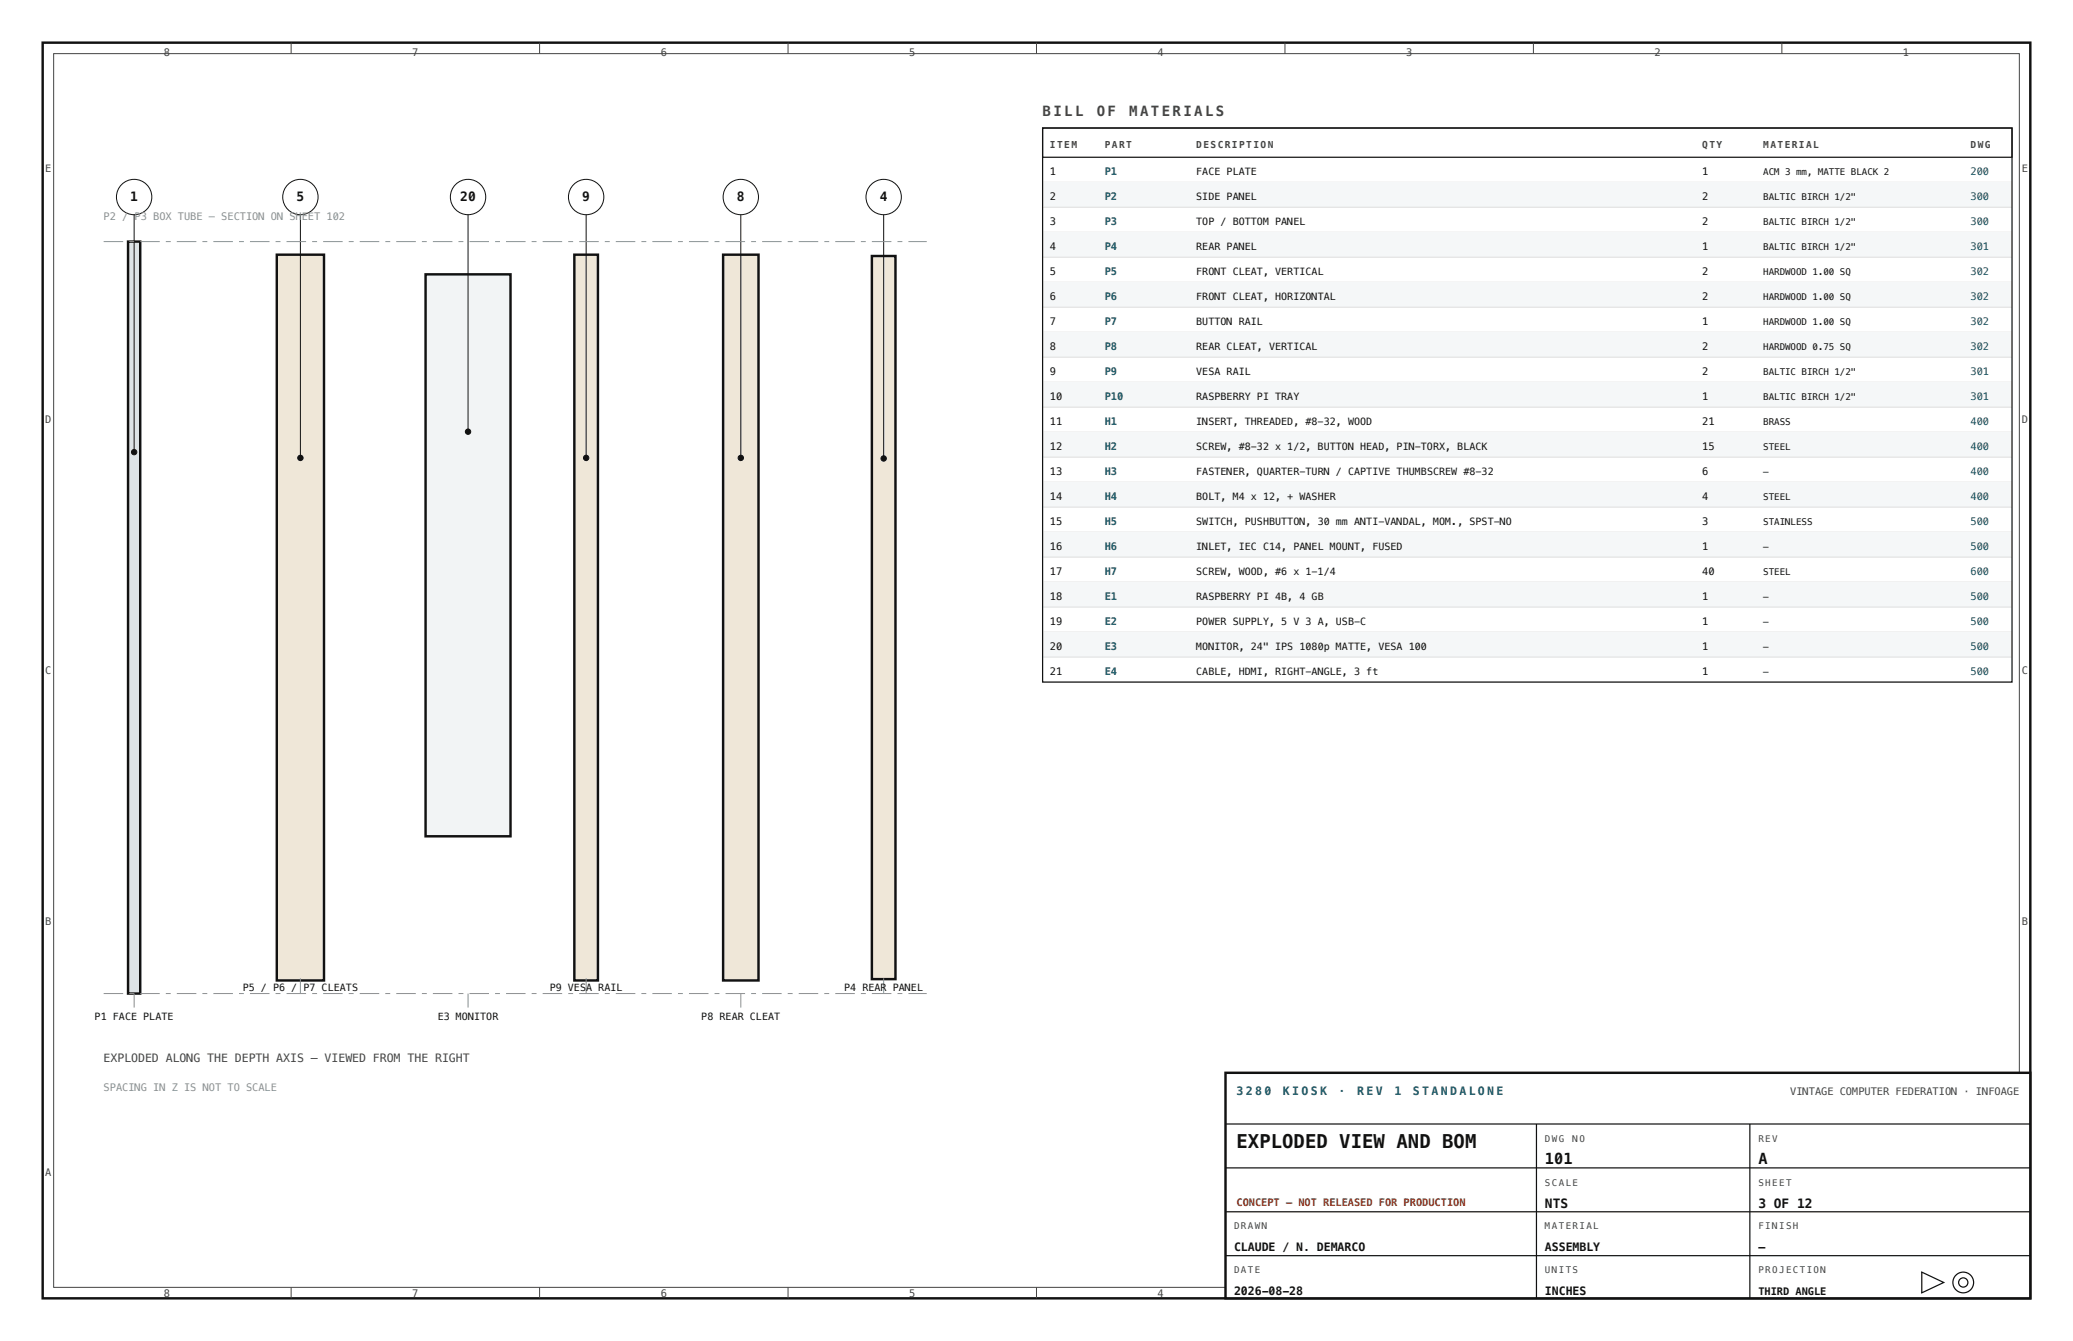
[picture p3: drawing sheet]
<svg xmlns="http://www.w3.org/2000/svg" width="432mm" height="279mm" viewBox="0 0 432 279" stroke-linecap="round" stroke-linejoin="round" font-family="sans-serif">
<path d="M8.9 8.9h414v261.6h-414z" fill="none" stroke="#111" stroke-width=".51"/>
<g fill="none" stroke="#444" stroke-width=".21">
<path d="M11.2 11.2h409.4v257h-409.4zM60.6 8.9v2.3M112.4 8.9v2.3M164.1 8.9v2.3M215.9 8.9v2.3M267.7 8.9v2.3M319.4 8.9v2.3M371.2 8.9v2.3M60.6 268.2v2.3M112.4 268.2v2.3M164.1 268.2v2.3M215.9 268.2v2.3"/>
<path d="M267.7 268.2v2.3M319.4 268.2v2.3M371.2 268.2v2.3"/>
</g>
<path d="M255.3 223.5h167.6v47h-167.6z" fill="#fff" stroke="#111" stroke-width=".51"/>
<g fill="none" stroke="#111" stroke-width=".25">
<path d="M255.3 234.2h167.6M320 234.2v36.3M364.5 234.2v36.3M255.3 243.3h167.6M255.3 252.5h167.6M255.3 261.6h167.6M400.3 265l4.6 2.2-4.6 2.2z"/>
<circle cx="408.9" cy="267.2" r="2.16"/>
<circle cx="408.9" cy="267.2" r=".97"/>
</g>
<path d="M26.7 50.3h2.5v156.7h-2.5z" fill="#dde3e6" stroke="#111" stroke-width=".51"/>
<path d="M27.9 207v2.9" fill="none" stroke="#8a9095" stroke-width=".21"/>
<path d="M27.9 41.1v53.1" fill="none" stroke="#111" stroke-width=".21"/>
<circle cx="27.9" cy="94.2" r=".56" fill="#111" stroke="#111" stroke-width=".21"/>
<circle cx="27.9" cy="41.1" r="3.7" fill="#fff" stroke="#111" stroke-width=".21"/>
<path d="M57.7 53.1h9.8v151.2h-9.8z" fill="#efe7d8" stroke="#111" stroke-width=".51"/>
<path d="M62.6 203.8v3.2" fill="none" stroke="#8a9095" stroke-width=".21"/>
<path d="M62.6 41.1v54.3" fill="none" stroke="#111" stroke-width=".21"/>
<circle cx="62.6" cy="95.4" r=".56" fill="#111" stroke="#111" stroke-width=".21"/>
<circle cx="62.6" cy="41.1" r="3.7" fill="#fff" stroke="#111" stroke-width=".21"/>
<path d="M88.6 57.2h17.7v117h-17.7z" fill="#f2f4f5" stroke="#111" stroke-width=".51"/>
<path d="M97.5 207v2.9" fill="none" stroke="#8a9095" stroke-width=".21"/>
<path d="M97.5 41.1v48.8" fill="none" stroke="#111" stroke-width=".21"/>
<circle cx="97.5" cy="89.9" r=".56" fill="#111" stroke="#111" stroke-width=".21"/>
<circle cx="97.5" cy="41.1" r="3.7" fill="#fff" stroke="#111" stroke-width=".21"/>
<path d="M119.6 53.1h4.9v151.2h-4.9z" fill="#efe7d8" stroke="#111" stroke-width=".51"/>
<path d="M122.1 203.8v3.2" fill="none" stroke="#8a9095" stroke-width=".21"/>
<path d="M122.1 41.1v54.3" fill="none" stroke="#111" stroke-width=".21"/>
<circle cx="122.1" cy="95.4" r=".56" fill="#111" stroke="#111" stroke-width=".21"/>
<circle cx="122.1" cy="41.1" r="3.7" fill="#fff" stroke="#111" stroke-width=".21"/>
<path d="M150.6 53.1h7.4v151.2h-7.4z" fill="#efe7d8" stroke="#111" stroke-width=".51"/>
<path d="M154.3 207v2.9" fill="none" stroke="#8a9095" stroke-width=".21"/>
<path d="M154.3 41.1v54.3" fill="none" stroke="#111" stroke-width=".21"/>
<circle cx="154.3" cy="95.4" r=".56" fill="#111" stroke="#111" stroke-width=".21"/>
<circle cx="154.3" cy="41.1" r="3.7" fill="#fff" stroke="#111" stroke-width=".21"/>
<path d="M181.6 53.3h4.9v150.7h-4.9z" fill="#efe7d8" stroke="#111" stroke-width=".51"/>
<path d="M184.1 203.8v3.2" fill="none" stroke="#8a9095" stroke-width=".21"/>
<path d="M184.1 41.1v54.4" fill="none" stroke="#111" stroke-width=".21"/>
<circle cx="184.1" cy="95.5" r=".56" fill="#111" stroke="#111" stroke-width=".21"/>
<circle cx="184.1" cy="41.1" r="3.7" fill="#fff" stroke="#111" stroke-width=".21"/>
<path d="M21.6 50.3h171.4M21.6 207h171.4" fill="none" stroke="#8a9095" stroke-width=".21" stroke-dasharray="4.1 1.3 1 1.3" stroke-linecap="butt"/>
<path d="M217.2 26.7h201.9v6.1h-201.9z" fill="none" stroke="#111" stroke-width=".25"/>
<path d="M217.2 38h201.9" fill="none" stroke="#ddd" stroke-width=".21"/>
<path d="M217.2 38h201.9v5.2h-201.9z" fill="#f5f7f8"/>
<path d="M217.2 43.2h201.9M217.2 48.4h201.9" fill="none" stroke="#ddd" stroke-width=".21"/>
<path d="M217.2 48.4h201.9v5.2h-201.9z" fill="#f5f7f8"/>
<path d="M217.2 53.6h201.9M217.2 58.8h201.9" fill="none" stroke="#ddd" stroke-width=".21"/>
<path d="M217.2 58.8h201.9v5.2h-201.9z" fill="#f5f7f8"/>
<path d="M217.2 64h201.9M217.2 69.2h201.9" fill="none" stroke="#ddd" stroke-width=".21"/>
<path d="M217.2 69.2h201.9v5.2h-201.9z" fill="#f5f7f8"/>
<path d="M217.2 74.4h201.9M217.2 79.6h201.9" fill="none" stroke="#ddd" stroke-width=".21"/>
<path d="M217.2 79.6h201.9v5.2h-201.9z" fill="#f5f7f8"/>
<path d="M217.2 84.8h201.9M217.2 90h201.9" fill="none" stroke="#ddd" stroke-width=".21"/>
<path d="M217.2 90h201.9v5.2h-201.9z" fill="#f5f7f8"/>
<path d="M217.2 95.2h201.9M217.2 100.5h201.9" fill="none" stroke="#ddd" stroke-width=".21"/>
<path d="M217.2 100.5h201.9v5.2h-201.9z" fill="#f5f7f8"/>
<path d="M217.2 105.7h201.9M217.2 110.9h201.9" fill="none" stroke="#ddd" stroke-width=".21"/>
<path d="M217.2 110.9h201.9v5.2h-201.9z" fill="#f5f7f8"/>
<path d="M217.2 116.1h201.9M217.2 121.3h201.9" fill="none" stroke="#ddd" stroke-width=".21"/>
<path d="M217.2 121.3h201.9v5.2h-201.9z" fill="#f5f7f8"/>
<path d="M217.2 126.5h201.9M217.2 131.7h201.9" fill="none" stroke="#ddd" stroke-width=".21"/>
<path d="M217.2 131.7h201.9v5.2h-201.9z" fill="#f5f7f8"/>
<path d="M217.2 136.9h201.9M217.2 142.1h201.9" fill="none" stroke="#ddd" stroke-width=".21"/>
<path d="M217.2 26.7h201.9v115.4h-201.9z" fill="none" stroke="#111" stroke-width=".25"/>
<text font-size="3.9" fill="#111" x="257.6" y="239.3">EXPLODED VIEW AND BOM</text>
<g font-size="3.2" fill="#111">
<text x="321.8" y="242.4">101</text>
<text x="366.3" y="242.4">A</text>
</g>
<g font-size="2.9" fill="#444">
<text x="217.2" y="24.1">BILL</text>
<text x="228.5" y="24.1">OF</text>
<text x="235.2" y="24.1">MATERIALS</text>
</g>
<g font-size="2.7" fill="#111">
<text x="27.1" y="42">1</text>
<text x="61.8" y="42">5</text>
<text x="95.9" y="42">20</text>
<text x="121.3" y="42">9</text>
<text x="153.5" y="42">8</text>
<text x="183.3" y="42">4</text>
<text x="321.8" y="251.6">NTS</text>
<text x="366.3" y="251.6">3 OF 12</text>
</g>
<text font-size="2.4" fill="#444" x="21.6" y="221.2">EXPLODED ALONG THE DEPTH AXIS — VIEWED FROM THE RIGHT</text>
<g font-size="2.4" fill="#0e5a6b">
<text x="257.6" y="228.2">3 2 8 0</text>
<text x="267.2" y="228.2">K I O S K</text>
<text x="278.8" y="228.2">·</text>
<text x="282.7" y="228.2">R E V</text>
<text x="290.4" y="228.2">1</text>
<text x="294.3" y="228.2">S T A N D A L O N E</text>
</g>
<g font-size="2.4" fill="#111">
<text x="257" y="260.7">CLAUDE / N. DEMARCO</text>
<text x="321.8" y="260.7">ASSEMBLY</text>
<text x="366.3" y="260.7">—</text>
<text x="257" y="269.9">2026-08-28</text>
<text x="321.8" y="269.9">INCHES</text>
</g>
<g font-size="2.2" fill="#444">
<text x="34.1" y="11.6">8</text>
<text x="85.9" y="11.6">7</text>
<text x="137.6" y="11.6">6</text>
<text x="189.4" y="11.6">5</text>
<text x="241.1" y="11.6">4</text>
<text x="292.9" y="11.6">3</text>
<text x="344.6" y="11.6">2</text>
<text x="396.4" y="11.6">1</text>
<text x="9.4" y="35.8">E</text>
<text x="421.1" y="35.8">E</text>
<text x="9.4" y="88.1">D</text>
<text x="421.1" y="88.1">D</text>
<text x="9.4" y="140.5">C</text>
<text x="421.1" y="140.5">C</text>
<text x="9.4" y="192.8">B</text>
<text x="421.1" y="192.8">B</text>
<text x="372.9" y="228.2">VINTAGE COMPUTER FEDERATION · INFOAGE</text>
<text x="9.4" y="245.1">A</text>
<text x="421.1" y="245.1">A</text>
<text x="34.1" y="270.1">8</text>
<text x="85.9" y="270.1">7</text>
<text x="137.6" y="270.1">6</text>
<text x="189.4" y="270.1">5</text>
<text x="241.1" y="270.1">4</text>
<text x="292.9" y="270.1">3</text>
<text x="344.6" y="270.1">2</text>
<text x="396.4" y="270.1">1</text>
</g>
<g font-size="2.2" fill="#111">
<text x="218.7" y="36.4">1</text>
<text x="218.7" y="41.7">2</text>
<text x="354.6" y="36.4">1</text>
<text x="354.6" y="41.7">2</text>
<text x="218.7" y="46.9">3</text>
<text x="354.6" y="46.9">2</text>
<text x="218.7" y="52.1">4</text>
<text x="354.6" y="52.1">1</text>
<text x="218.7" y="57.3">5</text>
<text x="354.6" y="57.3">2</text>
<text x="218.7" y="62.5">6</text>
<text x="354.6" y="62.5">2</text>
<text x="218.7" y="67.7">7</text>
<text x="354.6" y="67.7">1</text>
<text x="218.7" y="72.9">8</text>
<text x="354.6" y="72.9">2</text>
<text x="218.7" y="78.1">9</text>
<text x="218.7" y="83.3">10</text>
<text x="354.6" y="78.1">2</text>
<text x="354.6" y="83.3">1</text>
<text x="218.7" y="88.5">11</text>
<text x="354.6" y="88.5">21</text>
<text x="218.7" y="93.7">12</text>
<text x="354.6" y="93.7">15</text>
<text x="218.7" y="98.9">13</text>
<text x="354.6" y="98.9">6</text>
<text x="218.7" y="104.1">14</text>
<text x="354.6" y="104.1">4</text>
<text x="218.7" y="109.3">15</text>
<text x="354.6" y="109.3">3</text>
<text x="218.7" y="114.6">16</text>
<text x="218.7" y="119.8">17</text>
<text x="354.6" y="114.6">1</text>
<text x="354.6" y="119.8">40</text>
<text x="218.7" y="125">18</text>
<text x="354.6" y="125">1</text>
<text x="218.7" y="130.2">19</text>
<text x="354.6" y="130.2">1</text>
<text x="218.7" y="135.4">20</text>
<text x="354.6" y="135.4">1</text>
<text x="218.7" y="140.6">21</text>
<text x="354.6" y="140.6">1</text>
<text x="366.3" y="269.9">THIRD ANGLE</text>
</g>
<g font-size="2.2" fill="#0e5a6b">
<text x="230.1" y="36.4">P1</text>
<text x="230.1" y="41.7">P2</text>
<text x="410.5" y="36.4">200</text>
<text x="410.5" y="41.7">300</text>
<text x="230.1" y="46.9">P3</text>
<text x="410.5" y="46.9">300</text>
<text x="230.1" y="52.1">P4</text>
<text x="410.5" y="52.1">301</text>
<text x="230.1" y="57.3">P5</text>
<text x="410.5" y="57.3">302</text>
<text x="230.1" y="62.5">P6</text>
<text x="410.5" y="62.5">302</text>
<text x="230.1" y="67.7">P7</text>
<text x="410.5" y="67.7">302</text>
<text x="230.1" y="72.9">P8</text>
<text x="410.5" y="72.9">302</text>
<text x="230.1" y="78.1">P9</text>
<text x="230.1" y="83.3">P10</text>
<text x="410.5" y="78.1">301</text>
<text x="410.5" y="83.3">301</text>
<text x="230.1" y="88.5">H1</text>
<text x="410.5" y="88.5">400</text>
<text x="230.1" y="93.7">H2</text>
<text x="410.5" y="93.7">400</text>
<text x="230.1" y="98.9">H3</text>
<text x="410.5" y="98.9">400</text>
<text x="230.1" y="104.1">H4</text>
<text x="410.5" y="104.1">400</text>
<text x="230.1" y="109.3">H5</text>
<text x="410.5" y="109.3">500</text>
<text x="230.1" y="114.6">H6</text>
<text x="230.1" y="119.8">H7</text>
<text x="410.5" y="114.6">500</text>
<text x="410.5" y="119.8">600</text>
<text x="230.1" y="125">E1</text>
<text x="410.5" y="125">500</text>
<text x="230.1" y="130.2">E2</text>
<text x="410.5" y="130.2">500</text>
<text x="230.1" y="135.4">E3</text>
<text x="410.5" y="135.4">500</text>
<text x="230.1" y="140.6">E4</text>
<text x="410.5" y="140.6">500</text>
</g>
<g font-size="2.2" fill="#8a9095">
<text x="21.6" y="45.8">P2 /</text>
<text x="28" y="45.8">P3 BOX TUBE — SECTION ON SHEET 102</text>
<text x="21.6" y="227.2">SPACING IN Z IS NOT TO SCALE</text>
</g>
<text font-size="2.2" fill="#93331f" x="257.6" y="251.2">CONCEPT — NOT RELEASED FOR PRODUCTION</text>
<g font-size="2.1" fill="#111">
<text x="249.2" y="36.4">FACE PLATE</text>
<text x="249.2" y="41.7">SIDE PANEL</text>
<text x="249.2" y="46.9">TOP / BOTTOM PANEL</text>
<text x="249.2" y="52.1">REAR PANEL</text>
<text x="249.2" y="57.3">FRONT CLEAT, VERTICAL</text>
<text x="249.2" y="62.5">FRONT CLEAT, HORIZONTAL</text>
<text x="249.2" y="67.7">BUTTON RAIL</text>
<text x="249.2" y="72.9">REAR CLEAT, VERTICAL</text>
<text x="249.2" y="78.1">VESA RAIL</text>
<text x="249.2" y="83.3">RASPBERRY PI TRAY</text>
<text x="249.2" y="88.5">INSERT, THREADED, #8-32, WOOD</text>
<text x="249.2" y="93.7">SCREW, #8-32 x 1/2, BUTTON HEAD, PIN-TORX, BLACK</text>
<text x="249.2" y="98.9">FASTENER, QUARTER-TURN / CAPTIVE THUMBSCREW #8-32</text>
<text x="249.2" y="104.1">BOLT, M4 x 12, + WASHER</text>
<text x="249.2" y="109.3">SWITCH, PUSHBUTTON, 30 mm ANTI-VANDAL, MOM., SPST-NO</text>
<text x="249.2" y="114.6">INLET, IEC C14, PANEL MOUNT, FUSED</text>
<text x="249.2" y="119.8">SCREW, WOOD, #6 x 1-1/4</text>
<text x="249.2" y="125">RASPBERRY PI 4B, 4 GB</text>
<text x="249.2" y="130.2">POWER SUPPLY, 5 V 3 A, USB-C</text>
<text x="249.2" y="135.4">MONITOR, 24&quot; IPS 1080p MATTE, VESA 100</text>
<text x="249.2" y="140.6">CABLE, HDMI, RIGHT-ANGLE, 3 ft</text>
<text x="50.6" y="206.4">P5 / P6 /</text>
<text x="63.2" y="206.4">P7 CLEATS</text>
<text x="114.5" y="206.4">P9 VESA RAIL</text>
<text x="175.8" y="206.4">P4 REAR</text>
<text x="186" y="206.4">PANEL</text>
<text x="19.7" y="212.5">P1 FACE PLATE</text>
<text x="91.2" y="212.5">E3 MONITOR</text>
<text x="146.1" y="212.5">P8 REAR CLEAT</text>
</g>
<g font-size="2" fill="#444">
<text x="218.7" y="30.9">ITEM</text>
<text x="230.1" y="30.9">PART</text>
<text x="249.2" y="30.9">DESCRIPTION</text>
<text x="354.6" y="30.9">QTY</text>
<text x="367.3" y="30.9">MATERIAL</text>
<text x="410.5" y="30.9">DWG</text>
</g>
<g font-size="1.9" fill="#111">
<text x="367.3" y="36.4">ACM 3 mm, MATTE BLACK 2</text>
<text x="367.3" y="41.7">BALTIC BIRCH 1/2&quot;</text>
<text x="367.3" y="46.9">BALTIC BIRCH 1/2&quot;</text>
<text x="367.3" y="52.1">BALTIC BIRCH 1/2&quot;</text>
<text x="367.3" y="57.3">HARDWOOD 1.00 SQ</text>
<text x="367.3" y="62.5">HARDWOOD 1.00 SQ</text>
<text x="367.3" y="67.7">HARDWOOD 1.00 SQ</text>
<text x="367.3" y="72.9">HARDWOOD 0.75 SQ</text>
<text x="367.3" y="78.1">BALTIC BIRCH 1/2&quot;</text>
<text x="367.3" y="83.3">BALTIC BIRCH 1/2&quot;</text>
<text x="367.3" y="88.5">BRASS</text>
<text x="367.3" y="93.7">STEEL</text>
<text x="367.3" y="98.9">—</text>
<text x="367.3" y="104.1">STEEL</text>
<text x="367.3" y="109.3">STAINLESS</text>
<text x="367.3" y="114.6">—</text>
<text x="367.3" y="119.8">STEEL</text>
<text x="367.3" y="125">—</text>
<text x="367.3" y="130.2">—</text>
<text x="367.3" y="135.4">—</text>
<text x="367.3" y="140.6">—</text>
</g>
<g font-size="1.9" fill="#444">
<text x="321.8" y="237.9">DWG</text>
<text x="327.6" y="237.9">NO</text>
<text x="366.3" y="237.9">REV</text>
<text x="321.8" y="247">SCALE</text>
<text x="366.3" y="247">SHEET</text>
<text x="257" y="256.2">DRAWN</text>
<text x="321.8" y="256.2">MATERIAL</text>
<text x="366.3" y="256.2">FINISH</text>
<text x="257" y="265.3">DATE</text>
<text x="321.8" y="265.3">UNITS</text>
<text x="366.3" y="265.3">PROJECTION</text>
</g>
</svg>
